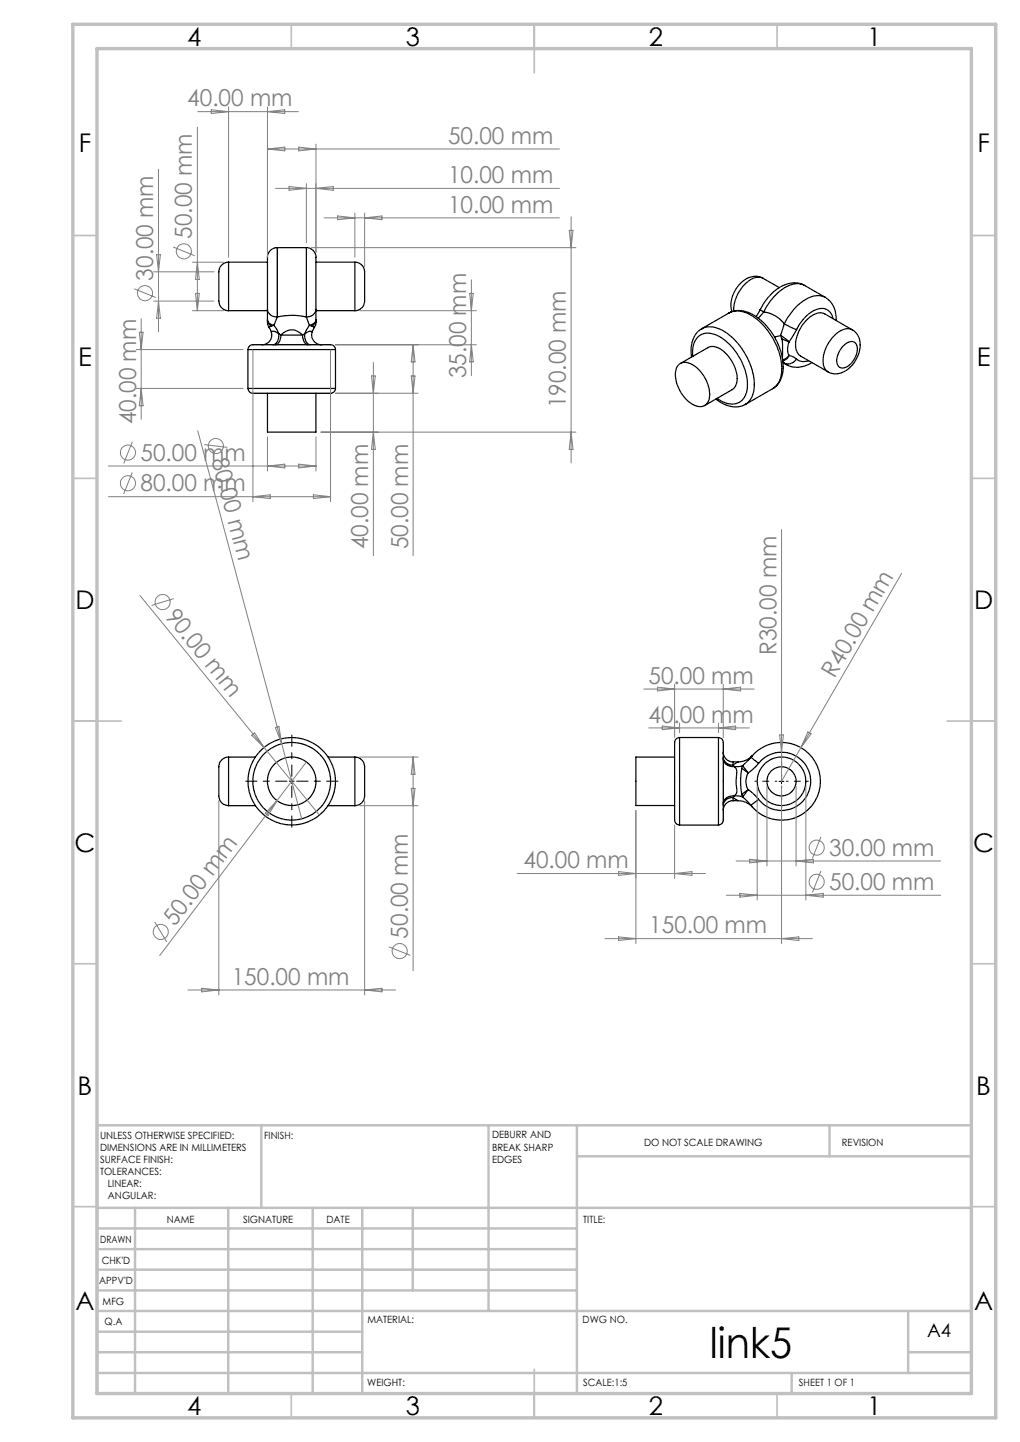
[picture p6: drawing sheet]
<svg xmlns="http://www.w3.org/2000/svg" width="210mm" height="297mm" viewBox="0 0 210 297" stroke-linecap="round" stroke-linejoin="round" font-family="sans-serif">
<g fill="none" stroke="#000" stroke-width=".25">
<path d="M47.1 54a2.4 2.4 0 0 0-2.1 3.1v2.8a5.7 5.7 0 0 0 .5 3.4l.7 .5 .9 .2M47.1 54v10M47.1 54h8M57.1 51a2.24 2.24 0 0 0-2 2.9v9.8M57.1 51v14.3M57.1 51h6M63.1 51a2.25 2.25 0 0 1 2 2.9v9.8M63.1 51v14.3M65.1 54h8M73.1 54a2.4 2.4 0 0 1 2 3.1v2.8a5.7 5.7 0 0 1-.5 3.4l-.7 .5-.8 .2M73.1 54v10M157.1 57.3a4.1 4.1 0 0 0-5.3 1.8 5.9 5.9 0 0 0-1.1 5.1"/>
<path d="M157.1 57.3a3.1 3.1 0 0 0-3.5 1 7.5 7.5 0 0 0-2.5 5.8M157.1 57.3l3.3 1.9M165.7 58.8a5.3 5.3 0 0 0-6.1 1.1 12.4 12.4 0 0 0-3.1 3.8M165.7 58.8a4.2 4.2 0 0 0-4.6 .7 13.2 13.2 0 0 0-3.9 4.7M165.7 58.8l4.2 2.4M47.1 64h8M51 72a1.24 1.24 0 0 1 1.7-1h15.1a1.08 1.08 0 0 1 1.3 1M51 72h18.1M51 72v8M55.1 65.9v.7l.3 .8M55.1 63.7a1.85 1.85 0 0 0 2 1.6M55.1 65.9a1.31 1.31 0 0 0 1.3 1.1"/>
<path d="M55.1 63.7v2.2M55.1 65.9a1.5 1.5 0 0 0 .8 1.3M55.4 67.4l.4 1M55.4 67.4h.1M55.8 68.4a1.99 1.99 0 0 1-1.9 2.6M55.8 68.4a.94 .94 0 0 1 1.3 .1l.3 .3M55.9 67.2l-.5 .2M56.4 67l1 1.8M56.4 67l-.5 .2M57.1 65.3l1.3-.3a12.6 12.6 0 0 1 4.7 .3M57.1 65.3l-.7 1.7M57.4 68.8a1.87 1.87 0 0 1-1.2 2.2"/>
<path d="M57.4 68.8l.4 .2M57.8 69a1.87 1.87 0 0 1-1.1 2M57.8 69h4.5M57.8 69a2.89 2.89 0 0 1 4.5 0M62.3 69a1.87 1.87 0 0 0 1.1 2M62.7 68.8a1.87 1.87 0 0 0 1.2 2.2M62.7 68.8l-.4 .2M63.1 65.3l.6 1.7M63.7 67l-1 1.8M63.7 67l.5 .2M64.2 67.2l.5 .2M64.3 68.4a2.03 2.03 0 0 0 1.9 2.6"/>
<path d="M64.3 68.4l-.1-.1a.98 .98 0 0 0-1.2 .3l-.3 .2M64.7 67.4l-.4 1M65.1 65.9v.7l-.4 .8M65.1 63.7a1.85 1.85 0 0 1-2 1.6M65.1 65.9a1.51 1.51 0 0 1-1.4 1.1M65.1 63.7v2.2M65.1 65.9a1.5 1.5 0 0 1-.9 1.3M65.1 64h8M69.1 72v8M139.8 75a2.59 2.59 0 0 1 3.2 .4 7.2 7.2 0 0 1 2.9 7.1 2.05 2.05 0 0 1-3.2 .9 7.4 7.4 0 0 1-3.5-7.2l.1-.6zM140.1 74.9l5.6-3.3a3.3 3.3 0 0 1 3.8 1.3 6.8 6.8 0 0 1 2.1 6.3l-.4 .7-.5 .4-5.6 3.2M142.6 73.4a4.1 4.1 0 0 1 2-4.6 5.4 5.4 0 0 1 5.3 1.9 11.8 11.8 0 0 1 3.9 9.7 3.1 3.1 0 0 1-4.6 2.5l-1.6-.8"/>
<path d="M144.4 67.7a5.5 5.5 0 0 0-2 5.9M144.4 67.7h.1M144.4 67.7a4.9 4.9 0 0 1 5.4 1 13.9 13.9 0 0 1 5.5 11.4 4.2 4.2 0 0 1-1.8 3.2l5.6-3.3M150.1 64.4a5.5 5.5 0 0 1 6 1.1 13.2 13.2 0 0 1 5 11.3 4.5 4.5 0 0 1-2 3.2M150.1 64.4h.1M150.1 64.4a4.7 4.7 0 0 1 4.9 .8 13.9 13.9 0 0 1 5.9 11.6 4 4 0 0 1-1.8 3.2M150.1 64.4l-5.7 3.3M156.5 63.7l-.8 1.5M156.5 63.7l.7 .5M157.2 64.2a6.3 6.3 0 0 1 4.3 2.5M157.2 64.2l-1.1 1.3M160.7 69.1l.3 .7"/>
<path d="M160.7 69.1l1.8 1.3M160.7 69.1l-1.2 .3M161 69.8l1.5 .6M161 69.8l.1 1.2v2.7M161.2 74.6l.3 .2M161.2 74.7l.7 .4M161.5 66.7l-.8 2.4M161.5 66.7l2.5 1.2M161.5 74.8l.4 .3M162.5 73.2l1.5 .7M162.5 70.4a2.9 2.9 0 0 0 0 2.8M162.5 73.2l-.7 .6-.7 .3"/>
<path d="M162.5 73.2l-.7 .8-.6 .3M164 73.9a2.01 2.01 0 0 1-2.5 .9M164 73.9a2.45 2.45 0 0 0 2.5 .4M164 67.9l-1.5 2.5M167.1 74.7a5 5 0 0 1-5.2 .4M169.9 61.2a5 5 0 0 1 2.3 4.8M169.9 61.2a4.5 4.5 0 0 0-4.9 1.1 12.7 12.7 0 0 0-3.5 4.4M171.5 65.6a2.39 2.39 0 0 0-3.8-1.7 8.4 8.4 0 0 0-3.7 4M173.5 71.3a1.9 1.9 0 0 1 2.6-.7 3.4 3.4 0 0 1-.9 4.3 1.67 1.67 0 0 1-2.7 .4 3.8 3.8 0 0 1 1-4zM175.5 67.9a4.1 4.1 0 0 1 1.1 5.5 5.2 5.2 0 0 1-5 3.6l-1.1-.4M175.5 67.9l-5.7-3.2a2.9 2.9 0 0 0-3.2 .7 7.4 7.4 0 0 0-2.7 6.6l.5 1 .4 .3 5.7 3.3M175.5 67.9a3.3 3.3 0 0 0-3.8 1.3 6.6 6.6 0 0 0-1.9 6.6l.7 .8"/>
<path d="M51 80a1.24 1.24 0 0 0 1.7 1h15.1a1.08 1.08 0 0 0 1.3-1M51 80h18.1M55.1 81v8h10v-8M147.4 82.2a5.5 5.5 0 0 0 6.1 1.1M47.1 155.9a2.41 2.41 0 0 0-2.1 3.1v2.4a8.5 8.5 0 0 0 .4 3.6l.6 .6 1.1 .3M47.1 155.9v10M47.1 155.9h5.5M67.6 155.9h5.5M73.1 155.9a2.41 2.41 0 0 1 2 3.1v2.4a8.5 8.5 0 0 1-.3 3.6l-.6 .6-1.1 .3M73.1 155.9v10M138.9 155.9h-8v10h8M139.9 151.9a1.36 1.36 0 0 0-1 1.8v15.1a1.04 1.04 0 0 0 1 1.1"/>
<path d="M139.9 151.9v18M139.9 151.9h8M147.9 151.9a1.37 1.37 0 0 1 1 1.8v12.6a6.5 6.5 0 0 1-.3 3.3l-.7 .3M147.9 151.9v18M148.9 154.9a1.98 1.98 0 0 0 2 2M148.9 156.3a1.87 1.87 0 0 0 2.2 1.6M148.9 156a1.9 1.9 0 0 0 2 1.6M150.9 156.9v.7M150.9 156.9h1.1M150.9 157.6l.2 .3M151.1 157.9a1.73 1.73 0 0 1 .5 1.9v1.6l.1 1.7-.1 .4-.4 .4M152 156.9l-1.1 .7"/>
<path d="M152.8 158.3a13.9 13.9 0 0 0-.1 5.3M152.8 158.3l1.3 .9M152.9 157.7l-.1 .6M152.9 157.7l-.8 .2h-1M152.9 157.7l1.2 1.5M154.1 159.2a3.2 3.2 0 0 0 0 3.4M154.6 156l.3-.4a4.4 4.4 0 0 1-2.9 1.3M154.6 156l-1.7 1.7M154.6 156l1.6 1.2M154.6 156a8 8 0 0 1 11.7-1 8 8 0 0 1 0 11.8 8 8 0 0 1-11.7-.9M154.9 155.6h.1M156.2 157.2l-2.1 2"/>
<path d="M156.2 157.2a6 6 0 0 1 8.8-.7 6 6 0 0 1 0 8.8 6 6 0 0 1-8.8-.7M47.1 165.9h5.5M67.5 165.9h5.6M139.9 169.9h8M150.9 164.9a1.98 1.98 0 0 0-2 2M150.9 164.2a1.81 1.81 0 0 0-2 1.7M150.9 164.2l1 .7M150.9 164.2v.7M150.9 164.9h1M151.2 163.9a1.88 1.88 0 0 0-2.3 1.7M151.2 163.9h.9l.8 .2M151.2 163.9l-.3 .3"/>
<path d="M151.9 164.9a4 4 0 0 1 3 1.3M152.7 163.6l.2 .5M152.9 164.1l1.7 1.8M154.1 162.6l-1.4 1M154.1 162.6l2.1 2M154.1 162.6l-1.2 1.5M154.9 166.2v.1M156.2 164.6l-1.6 1.3"/>
<circle cx="60.1" cy="160.9" r="5"/>
<circle cx="60.1" cy="160.9" r="8"/>
<circle cx="60.1" cy="160.9" r="9"/>
<circle cx="160.9" cy="160.9" r="3"/>
<circle cx="160.9" cy="160.9" r="5"/>
</g>
<g fill="none" stroke="#808080" stroke-width=".21">
<path d="M32.6 34.9v33.5M40.6 26.2v37.8M40.7 23h20.7M43.5 22.6l3.6 .4-3.6 .4zM47.1 22v31M55.1 22v31M55.1 23l3.5-.4v.8zM55.1 30.7l3.5-.4v.8zM55.1 30.7h60.1M56.7 38.8h58.5M59.5 38.4l3.6 .4-3.6 .4zM61.5 30.3l3.6 .4-3.6 .4z"/>
<path d="M63.1 37.8v12.2M65.1 38.8l3.5-.4v.8zM65.1 29.7v22.3M27.6 59.5l4.5 1.8M31.6 56h12.5M32.2 52.5h.8l-.4 3.5zM35.6 50.9l4.5 1.8M39.6 54h6.5M40.6 54l.4 3.6h-.7zM64.1 51h54.5M66.7 44.9h48.5M69.5 44.5l3.6 .4-3.6 .4z"/>
<path d="M73.1 43.9v9.1M75.1 43.9v11.1M75.1 44.9l3.5-.4v.8zM97 57.6v19.8M117.2 47.4h.8l-.4 3.6zM117.6 44.7v50.7M28 72h22.1M28.7 68.4h.8l-.4 3.6zM29.1 65.6v20.8M31.6 62h12.5M32.6 62l.4 3.5h-.8zM39.6 64h6.5"/>
<path d="M40.3 60.4h.7l-.4 3.6zM52.1 72v31.3M68.1 72v31.3M69.1 71h29M74 64h24.1M76.5 77.4h.8l-.4 3.6zM76.9 74.6v39.8M84.7 77.4h.7l-.3 3.6zM85.1 71v43.4M85.1 71l.3 3.5h-.7zM96.7 60.4h.7l-.4 3.6zM97 71l.4 3.5h-.7z"/>
<path d="M22.3 96h42.8M27.2 91l-1.7 4.5M27.2 97.3l-1.7 4.4M28 80h22.1M29.1 80l.4 3.6h-.8zM40.7 88.7l17.3 64.5M42.1 91.6l4.7 .5M55.1 90v7M55.1 96l3.5-.4v.8zM61.5 95.6l3.6 .4-3.6 .4zM65.1 90v7M66.1 89h52.5"/>
<path d="M69.1 81h17M76.9 89l.4 3.6h-.8zM117.6 89l.4 3.6h-.8zM22.3 102.3h45.8M52.1 102.3l3.5-.4v.8zM64.5 101.9l3.6 .4-3.6 .4zM160.9 109.1v51.8l4-6.9M185.6 118.1l-20.7 35.9M28.8 122.7l25.6 31.2M35.8 123.3l-4.6 1.4M51.8 151.4l.6-.4 2 2.9zM54.4 153.9l11.4 14"/>
<path d="M56.7 149.9l.7-.3 .6 3.6zM58 153.2l4.1 15.5M63.1 156.9l-30.2 39.9M74 155.9h12.1M85.1 155.9v44M85.1 155.9l.3 3.6h-.7zM132.5 141.9h22.8M133.6 149.9h20.7M135.4 141.5l3.5 .4-3.5 .4zM136.3 149.5l3.6 .4-3.6 .4zM138.9 140.9v11M139.9 148.9v2"/>
<path d="M147.9 148.9v2M147.9 149.9l3.5-.4v.8zM148.9 140.9v11M148.9 141.9l3.6-.4v.8zM160.5 151.4h.8l-.4 3.5zM166.3 150.7l.7 .4-2.1 2.9zM45 164.9v40M57 164.9l-1.8 3.1-.6-.5zM74 165.9h12.1M75.1 164.9v40M84.7 162.4h.7l-.3 3.5zM106.5 179.9h38.7"/>
<path d="M127.4 179.5l3.5 .4-3.5 .4zM130.9 166.9v27.4M138.9 169.9v11M138.9 179.9l3.6-.4v.8zM151.6 177.3h42.1M154.3 177l3.6 .3-3.6 .4zM155.9 161.9v23.5M157.9 161.9v16.5M160.9 161.9v32.4M163.9 161.9v16.5M163.9 177.3l3.6-.3v.7zM165.9 161.9v23.5"/>
<path d="M169 172.4l-1.7 4.4M169 179.4l-1.7 4.4M31.9 189.9l2.4 4.1M80 195l4.5 1.8M124.6 193.3h42.7M127.4 193l3.5 .3-3.5 .4zM149.5 184.4h44.2M152.3 184l3.6 .4-3.6 .4zM160.9 193.3l3.6-.3v.7zM165.9 184.4l3.6-.4v.8zM38.7 203.9h42.7M41.5 203.5l3.5 .4-3.5 .4z"/>
<path d="M75.1 203.9l3.5-.4v.8z"/>
<circle cx="37.8" cy="51.8" r="1.55"/>
<circle cx="29.9" cy="60.4" r="1.56"/>
<circle cx="26.3" cy="99.5" r="1.56"/>
<circle cx="26.4" cy="93.2" r="1.55"/>
<circle cx="44.4" cy="91.9" r="1.56"/>
<circle cx="33.5" cy="124" r="1.56"/>
<circle cx="168.1" cy="174.6" r="1.55"/>
<circle cx="33.1" cy="191.9" r="1.55"/>
<circle cx="82.3" cy="195.9" r="1.56"/>
<circle cx="168.1" cy="181.6" r="1.56"/>
</g>
<path d="M60.1 159.9v-8.5M59.1 160.9h-8.5M60.1 161.9v8.5M61.1 160.9h8.5" fill="none" stroke="#000" stroke-width=".21" stroke-dasharray="15.2 1.3 1.3 1.3" stroke-dashoffset="12.9"/>
<path d="M160.9 159.9v-4.5M159.9 160.9h-4.5M160.9 161.9v4.5M161.9 160.9h4.5" fill="none" stroke="#000" stroke-width=".21" stroke-dasharray="15.2 1.3 1.3 1.3" stroke-dashoffset="14.9"/>
<path d="M59.5 160.9h1.1M60.1 160.4v1M160.4 160.9h1M160.9 160.4v1" fill="none" stroke="#000" stroke-width=".21"/>
<g fill="none" stroke="#c0c0c0" stroke-width=".35">
<path d="M60 5v5M110 5v10M160 5v5M15 48.5h5M200 48.5h5M15 98.5h5M200 98.5h5M15 148.5h10M195 148.5h10M15 198.5h5M200 198.5h5M15 248.5h5"/>
<path d="M200 248.5h5M60 287v5M110 282v10M160 287v5"/>
</g>
<g fill="none" stroke="#c0c0c0" stroke-width=".5">
<path d="M53.8 231.8v17M100.6 231.8v38.2M118.8 231.8v55.2M118.8 238.2h81.2M170.8 231.8v6.4M200 231.8h-180v55.2M20 248.8h180M20 257.3h98.8M20 253h98.8M27.8 248.8v38.2M47 248.8v38.2M64.4 248.8v38.2"/>
<path d="M74.6 248.8v38.2M85 248.8v17M20 265.8h98.8M20 261.5h98.8M20 278.5h54.6M20 274.3h54.6M20 270h180M187 278.5h13M187 270v12.8M20 282.8h180M163 282.8v4.2"/>
</g>
<path d="M15 5h190v287h-190zM20 10h180v277h-180z" fill="none" stroke="#c0c0c0" stroke-width=".7"/>
<text font-size="8.7" x="146.2" y="279.6">link5</text>
<g font-size="5.3">
<text x="38.5" y="9.4">4</text>
<text x="83.5" y="9.4">3</text>
<text x="133.6" y="9.4">2</text>
<text x="178.6" y="9.4">1</text>
<text x="16.2" y="31.2">F</text>
<text x="201.2" y="31.2">F</text>
<text x="16.1" y="75.5">E</text>
<text x="201.1" y="75.5">E</text>
<text x="15.5" y="125.5">D</text>
<text x="200.5" y="125.5">D</text>
<text x="15.4" y="175.5">C</text>
<text x="200.4" y="175.5">C</text>
<text x="16" y="225.5">B</text>
<text x="201" y="225.5">B</text>
<text x="15.5" y="269.7">A</text>
<text x="200.5" y="269.7">A</text>
<text x="38.5" y="291.4">4</text>
<text x="83.5" y="291.4">3</text>
<text x="133.6" y="291.4">2</text>
<text x="178.6" y="291.4">1</text>
</g>
<g font-size="4.8" fill="#808080">
<text x="38.6" y="21.9">40.00 mm</text>
<text x="92.2" y="29.6">50.00 mm</text>
<text x="92.2" y="37.7">10.00 mm</text>
<text x="92.2" y="43.8">10.00 mm</text>
<text x="39.5" y="49.2" transform="rotate(-90 39.5 49.2)">50.00 mm</text>
<text x="31.5" y="57.8" transform="rotate(-90 31.5 57.8)">30.00 mm</text>
<text x="96" y="77.9" transform="rotate(-90 96 77.9)">35.00 mm</text>
<text x="28" y="87.4" transform="rotate(-90 28 87.4)">40.00 mm</text>
<text x="116.5" y="84.1" transform="rotate(-90 116.5 84.1)">190.00 mm</text>
<text x="28.9" y="94.8">50.00 mm</text>
<text x="43.5" y="94.8" transform="rotate(75 43.5 94.8)">80.00 mm</text>
<text x="28.9" y="101.2">80.00 mm</text>
<text x="75.8" y="113.1" transform="rotate(-90 75.8 113.1)">40.00 mm</text>
<text x="84" y="113.1" transform="rotate(-90 84 113.1)">50.00 mm</text>
<text x="33.9" y="127" transform="rotate(51 33.9 127)">90.00 mm</text>
<text x="159.8" y="134.9" transform="rotate(-90 159.8 134.9)">R30.00 mm</text>
<text x="133.5" y="140.8">50.00 mm</text>
<text x="171.8" y="139.9" transform="rotate(-60 171.8 139.9)">R40.00 mm</text>
<text x="133.5" y="148.8">40.00 mm</text>
<text x="107.8" y="178.8">40.00 mm</text>
<text x="170.7" y="176.2">30.00 mm</text>
<text x="170.7" y="183.2">50.00 mm</text>
<text x="36" y="190.9" transform="rotate(-53 36 190.9)">50.00 mm</text>
<text x="83.9" y="193.3" transform="rotate(-90 83.9 193.3)">50.00 mm</text>
<text x="133.7" y="192.2">150.00 mm</text>
<text x="47.7" y="202.8">150.00 mm</text>
</g>
<text font-size="3.9" x="190.9" y="275.5">A4</text>
<g font-size="2.1">
<text x="20.6" y="234.6">UNLESS OTHERWISE SPECIFIED:</text>
<text x="20.6" y="237.1">DIMENSIONS ARE IN MILLIMETERS</text>
<text x="20.6" y="239.5">SURFACE FINISH:</text>
<text x="54.4" y="234.5">FINISH:</text>
<text x="101.3" y="234.5">DEBURR AND</text>
<text x="101.3" y="237">BREAK SHARP</text>
<text x="101.3" y="239.5">EDGES</text>
<text x="132.6" y="235.9">DO NOT SCALE DRAWING</text>
<text x="173.3" y="236.1">REVISION</text>
<text x="20.6" y="242">TOLERANCES:</text>
<text x="22.2" y="244.5">LINEAR:</text>
<text x="22.2" y="247">ANGULAR:</text>
<text x="34.3" y="252">NAME</text>
<text x="50" y="251.9">SIGNATURE</text>
<text x="67.2" y="251.9">DATE</text>
<text x="120.1" y="251.9">TITLE:</text>
<text x="20.6" y="256.1">DRAWN</text>
<text x="20.9" y="260.3">CHK'D</text>
<text x="20.4" y="264.4">APPV'D</text>
<text x="21.1" y="268.8">MFG</text>
<text x="21.5" y="273">Q.A</text>
<text x="75.6" y="272.5">MATERIAL:</text>
<text x="120" y="272.5">DWG NO.</text>
<text x="75.6" y="285.5">WEIGHT:</text>
<text x="120.1" y="285.6">SCALE:1:5</text>
<text x="164.5" y="285.6">SHEET 1 OF 1</text>
</g>
</svg>
